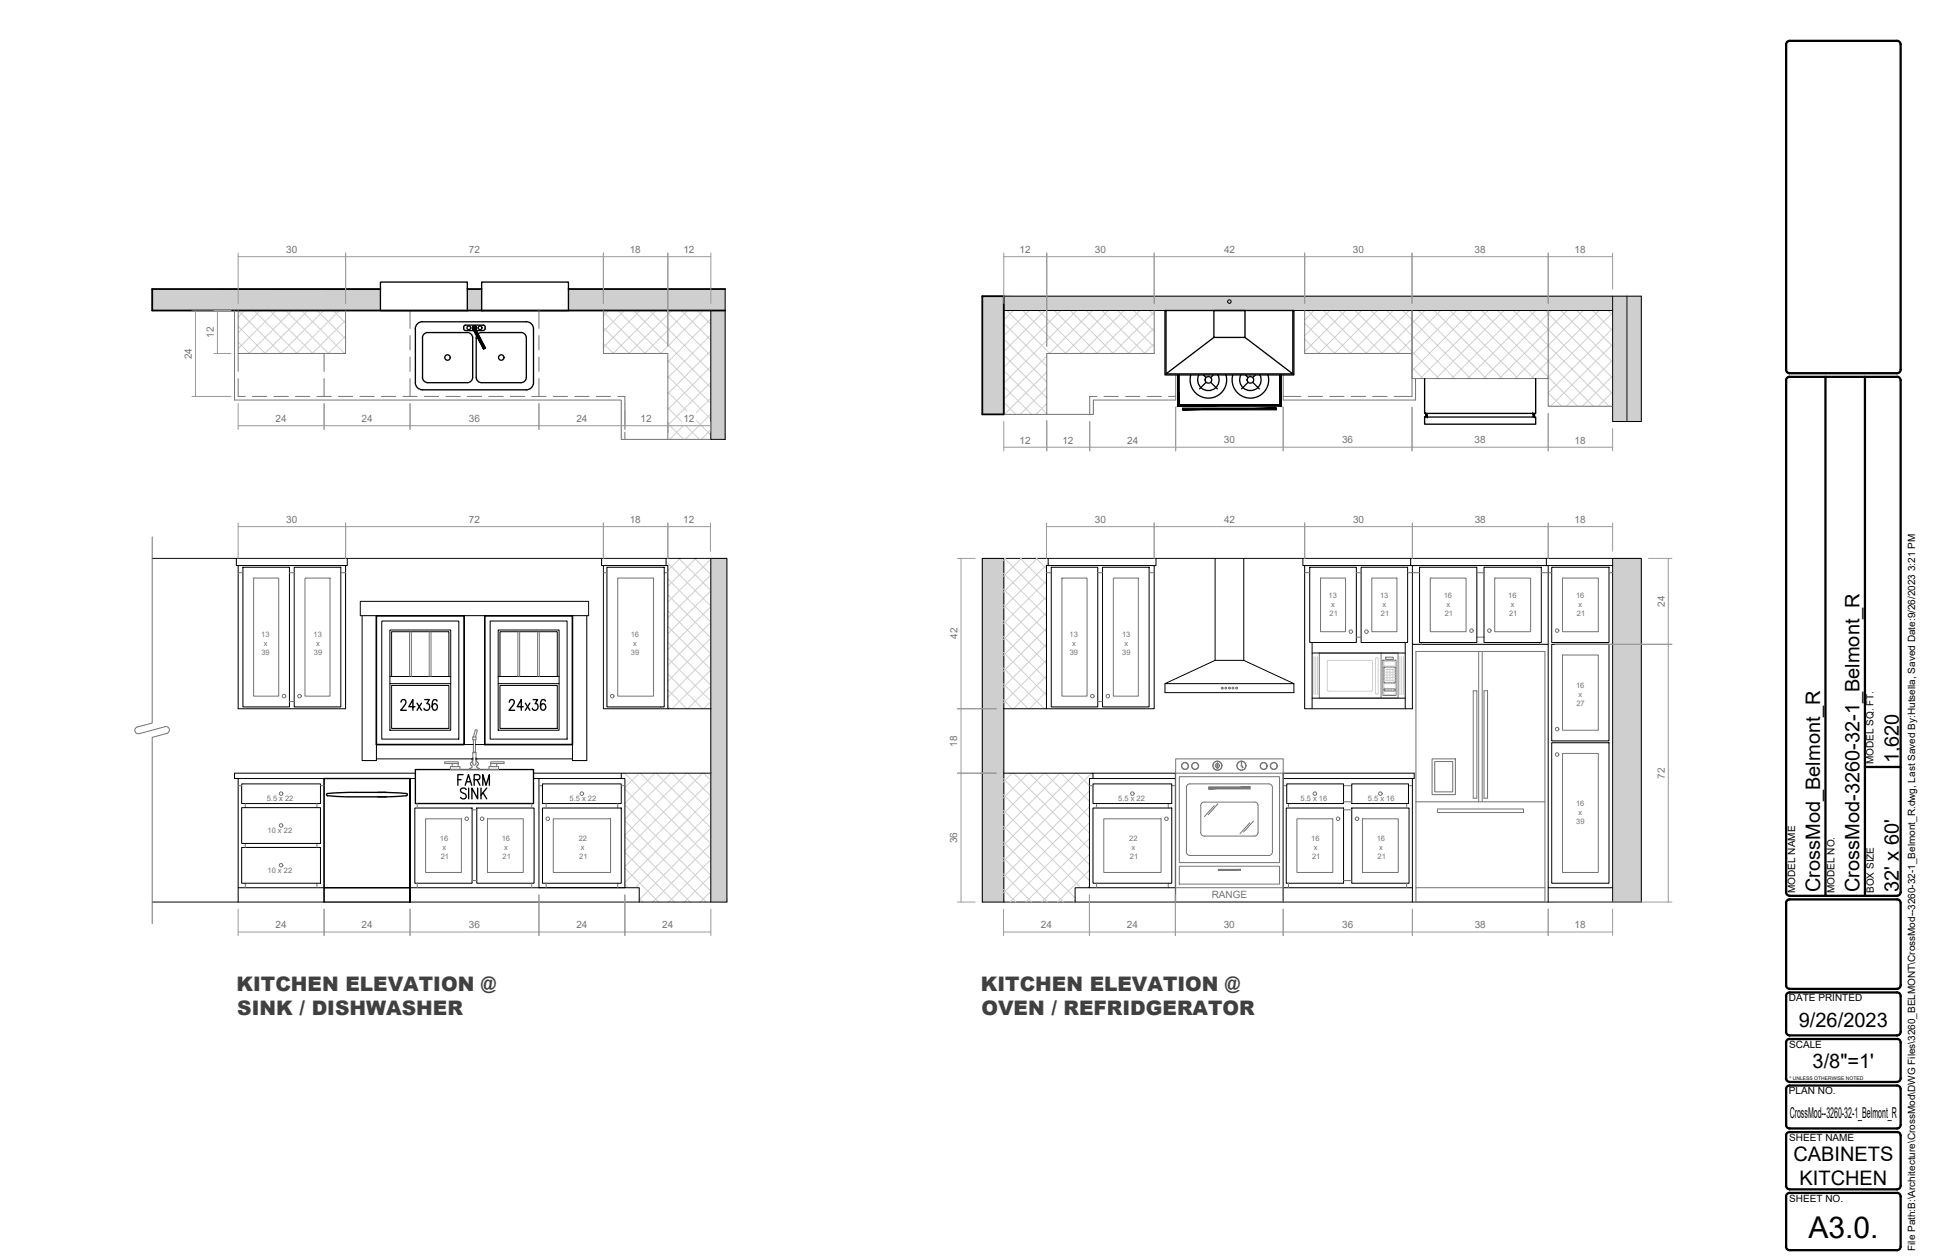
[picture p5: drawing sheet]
<svg xmlns="http://www.w3.org/2000/svg" width="432mm" height="279mm" viewBox="0 0 432 279" stroke-linecap="round" stroke-linejoin="round" font-family="sans-serif">
<!-- layer: ELEV1 -->
<g fill="#cfcfcf" stroke="#cfcfcf" stroke-width=".22">
<path d="M33.7 64.1h50.6z"/>
<path d="M33.7 64.1l50.6 4.8v-4.8zM33.7 64.1l50.6 4.8h-50.6z"/>
<path d="M126 64.1l34.7 4.8v-4.8zM126 64.1l34.7 4.8h-34.7z"/>
<path d="M103.6 64.1l3.2 4.8v-4.8zM103.6 64.1l3.2 4.8h-3.2z"/>
<path d="M157.6 68.9l3.1 28.5v-28.5zM157.6 68.9l3.1 28.5h-3.1z"/>
<path d="M157.6 123.8l3.5 76.2v-76.2zM157.6 123.8l3.5 76.2h-3.5z"/>
<path d="M217.7 65.7l4.8 26.2v-26.2zM217.7 65.7l4.8 26.2h-4.8z"/>
<path d="M222.5 65.7l135 3.2v-3.2zM222.5 65.7l135 3.2h-135z"/>
<path d="M357.5 65.7l3.1 27.8v-27.8zM357.5 65.7l3.1 27.8h-3.1z"/>
<path d="M360.6 65.7l3.2 27.8v-27.8zM360.6 65.7l3.2 27.8h-3.2z"/>
<path d="M217.7 123.8l4.8 76.2v-76.2zM217.7 123.8l4.8 76.2h-4.8z"/>
<path d="M357.5 123.8l6.3 76.2v-76.2zM357.5 123.8l6.3 76.2h-6.3z"/>
</g>
<!-- layer: FPEW -->
<path d="M84.3 64.1h-50.6v4.8h127M103.6 64.1h3.2M126 64.1h34.7M217.7 65.7h4.8v26.2h-4.8z" fill="none" stroke="#000" stroke-width=".4"/>
<!-- layer: SALESLIT -->
<g fill="none" stroke="#cfcfcf" stroke-width=".22">
<path d="M52.8 75.9l2.5 2.5M52.8 72.3l6 6.1M52.8 68.9l9.5 9.5M54.2 68.9l-1.4 1.4M56.3 68.9l9.5 9.5M57.7 68.9l-4.9 4.9M59.8 68.9l9.5 9.5M61.2 68.9l-8.4 8.4M63.3 68.9l9.5 9.5M64.7 68.9l-9.5 9.5M66.8 68.9l9.5 9.5M68.2 68.9l-9.5 9.5"/>
<path d="M70.3 68.9l6.3 6.2M71.8 68.9l-9.6 9.5M73.9 68.9l2.7 2.7M75.2 68.9l-9.5 9.5M76.6 78l-.3 .4M76.6 74.5l-3.9 3.9M76.6 71l-7.4 7.4M133.8 76.1l2.2 2.3M133.8 72.6l5.7 5.8M133.8 69.1l9.2 9.3M134.9 68.9l-1.1 1.1M137 68.9l9.5 9.5"/>
<path d="M138.4 68.9l-4.6 4.6M140.5 68.9l17.1 17M141.9 68.9l-8.1 8.1M144 68.9l13.6 13.5M145.4 68.9l-9.5 9.5M147.5 68.9l10.1 10M148 79.9l9.6 9.5M148.9 68.9l-9.5 9.5M151 68.9l6.6 6.5M152.4 68.9l-9.5 9.5M154.5 68.9l3.1 3M155.9 68.9l-9.5 9.5"/>
<path d="M157.6 77.8l-9.6 9.5M157.6 74.3l-9.6 9.5M157.6 70.7l-9.6 9.6M222.5 78.7l9.5 9.5M222.5 75.2l9.5 9.5M222.5 71.7l9.5 9.5M223.2 68.9l9.5 9.5M224.6 68.9l-2.1 2.1M226.7 68.9l9.5 9.5M228.1 68.9l-5.6 5.6M230.2 68.9l9.6 9.5M231.6 68.9l-9.1 9.1"/>
<path d="M232 79l-9.5 9.5M233.7 68.9l9.5 9.5M235.1 68.9l-12.6 12.6M237.2 68.9l9.6 9.5M238.7 68.9l-16.2 16.1M240.7 68.9l9.6 9.5M242.2 68.9l-9.6 9.5M244.3 68.9l9.5 9.5M245.7 68.9l-9.6 9.5M247.8 68.9l8 8M249.2 68.9l-9.6 9.5M251.3 68.9l4.5 4.5"/>
<path d="M252.7 68.9l-9.5 9.5M254.8 68.9l1 1M255.8 76.2l-2.1 2.2M255.8 72.7l-5.6 5.7M255.8 69.2l-9.1 9.2M289.2 75.2l3.2 3.2M289.2 71.7l6.7 6.7M289.9 68.9l9.5 9.5M291.3 68.9l-2.1 2.1M293.4 68.9l9.5 9.5M294.8 68.9l-5.6 5.5M296.9 68.9l9.5 9.5"/>
<path d="M298.3 68.9l-9.1 9.1M300.4 68.9l9.5 9.5M301.8 68.9l-9.5 9.5M303.9 68.9l15.1 15M305.3 68.9l-9.5 9.5M307.4 68.9l15.1 15M308.8 68.9l-9.5 9.5M310.9 68.9l15.1 15M312.3 68.9l-9.5 9.5M314.4 68.9l15.1 15M315.8 68.9l-9.5 9.5M317.9 68.9l15.1 15"/>
<path d="M319.3 68.9l-9.5 9.5M321.4 68.9l15.1 15M322.9 68.9l-9.9 9.8M325 68.9l15 15M326.4 68.9l-13.4 13.3M328.4 68.9l21.3 21.2M329.9 68.9l-15.1 15M332 68.9l21.2 21.2M333.4 68.9l-15.1 15M335.5 68.9l21.2 21.2M336.9 68.9l-15.1 15M339 68.9l18.5 18.4"/>
<path d="M340.4 68.9l-15.1 15M342.5 68.9l15 14.9M343.9 68.9l-15.1 15M346 68.9l11.5 11.4M347.4 68.9l-15.1 15M349.5 68.9l8 7.9M350.9 68.9l-15.1 15M353 68.9l4.5 4.4M354.4 68.9l-15.1 15M356.5 68.9l1 .9M357.5 79.9l-10.3 10.2M357.5 76.3l-13.8 13.8"/>
<path d="M357.5 72.8l-14.3 14.3M357.5 69.3l-14.6 14.6M148 93.9l3.5 3.5M148 90.4l3.1 3.1M148 86.9l4.3 4.3M148 83.4l9.6 9.5M151.4 94.5l-3 2.9M152.1 94.5l2.9 2.9M154.4 93.3l3.2 3.2M157.6 95.3l-2.2 2.1M157.6 91.8l-5.7 5.6M157.6 88.3l-3.2 3.2"/>
<path d="M157.6 84.8l-9.6 9.5M157.6 81.3l-9.6 9.5M222.5 89.2l2.7 2.7M222.5 85.7l6.2 6.2M222.5 82.2l9.5 9.5M232 89.5l-2.3 2.4M232 86l-5.9 5.9M232 82.5l-9.3 9.4M313 81.5l2.5 2.4M343.2 87.1l3 3M357.5 86.9l-3.3 3.2M357.5 83.4l-6.8 6.7"/>
<path d="M147.6 124.5l10 9.9M148 138.9l9.6 9.5M148 135.4l9.6 9.5M148 131.9l9.6 9.5M148 128.4l9.6 9.5M150.5 123.8l7.1 7.1M150.7 123.8l-2.7 2.7M154 123.8l3.6 3.6M154.2 123.8l-6.2 6.2M157.5 123.8l.1 .1M157.6 138l-9.6 9.6M157.6 134.5l-9.6 9.5"/>
<path d="M157.6 131l-9.6 9.5M157.6 127.5l-9.6 9.5M157.6 124l-9.6 9.5M222.4 137.6l9.6 9.6M222.4 134.1l9.6 9.5M222.4 130.6l9.6 9.5M222.4 127.1l9.6 9.5M222.7 123.8l9.3 9.3M222.9 123.8l-.5 .5M226.2 123.8l5.8 5.8M226.4 123.8l-4 4M229.7 123.8l2.3 2.3"/>
<path d="M229.9 123.8l-7.5 7.5M232 139.3l-9.6 9.5M232 135.8l-9.6 9.5M232 132.3l-9.6 9.5M232 128.8l-9.6 9.5M232.3 124.9l-9.9 9.9M148 156.5l.7 .7M148 153l4.2 4.2M148 149.4l7.7 7.8M148 145.9l9.6 9.6M148 142.4l9.6 9.6M157.6 155.6l-1.6 1.6"/>
<path d="M157.6 152.1l-5.1 5.1M157.6 148.5l-8.7 8.7M157.6 145l-9.6 9.6M157.6 141.5l-9.6 9.5M222.4 155.2l2 2M222.4 151.7l5.5 5.5M222.4 148.1l9 9.1M222.4 144.7l9.6 9.5M222.4 141.1l9.6 9.6M232 156.9l-.3 .3M232 153.4l-3.8 3.8M232 149.8l-7.4 7.4"/>
<path d="M232 146.3l-9.6 9.6M232 142.8l-9.6 9.6M291.3 145.6v8.4M291.7 145.6v8.4M292 145.6v8.4M294.5 146.4l-.3 .3v6.3l.3 .3M294.5 146.4l9.6 .1 .1 .2v6.3l-.3 .3h-9.4M304.9 146.1v7.6M305 145.9l-.1 .1M305 145.9h.3M305.3 145.9l.2 .1M305.5 146.1v7.6l-.5 .2-.1-.2"/>
<path d="M306.8 146.7h2.5v1h-2.5zM306.8 151.6h2.5v1.1h-2.5zM306.8 153.3h2.5v.7h-2.5zM306.8 148.5h2.5M306.8 149.1h2.5M306.8 149.6h2.5M306.8 150.3h2.5M306.8 150.9h2.5M307.4 147.9v3.5M307.4 152.8v.4M308.1 147.9v3.5M308.1 152.8v.4"/>
<path d="M308.8 147.9v3.5M308.8 152.8v.4M310.3 145.6v8.4M310.7 145.6v8.4M311.1 145.6v8.4M138.2 171.5l-.5 .4M138.5 171.5l19.1 19M138.5 178.5l19.1 19.1M138.5 175l19.1 19.1M141.7 171.5l-3.2 3.1M142 171.5l15.6 15.5M145.2 171.5l-6.7 6.6"/>
<path d="M145.5 171.5l12.1 12M148.7 171.5l-10.2 10.1M149 171.5l8.6 8.5M152.2 171.5l-13.7 13.6M152.5 171.5l5.1 5M155.7 171.5l-17.2 17.1M156 171.5l1.6 1.5M157.6 176.6l-19.1 19.1M157.6 173.1l-19.1 19.1M222.4 179.7l17.1 17.2M222.4 176.2l19.1 19.1M222.4 172.7l19.1 19"/>
<path d="M224.4 171.5l-2 1.9M224.7 171.5l16.8 16.8M227.9 171.5l-5.5 5.4M228.2 171.5l13.3 13.2M231.4 171.5l-9 8.9M231.7 171.5l9.8 9.7M234.9 171.5l-12.5 12.4M235.2 171.5l6.3 6.2M238.4 171.5l-16 15.9M238.7 171.5l2.8 2.7M241.5 178.9l-19.1 19.1M241.5 175.4l-19.1 19"/>
<path d="M241.9 171.5l-19.5 19.4M242.2 171.5h.1M138.5 196l.8 .9M138.5 192.5l7.5 7.5M138.5 189l11 11M138.5 185.5l14.5 14.5M138.5 182l18 18M141.7 199.2l.8 .8M157.6 197.7l-2.4 2.3M157.6 194.1l-5.9 5.9M157.6 190.6l-9.4 9.4M157.6 187.1l-12.9 12.9"/>
<path d="M157.6 183.6l-15.9 15.9M157.6 180.1l-16.8 16.8M222.4 197.3l2.8 2.7M222.4 193.8l6.3 6.2M222.4 190.2l9.8 9.8M222.4 186.7l13.3 13.3M222.4 183.2l15.9 15.9M238.3 199.6l-.4 .4M241.5 196.4l-.4 .5M241.5 192.9l-7.1 7.1M241.5 189.4l-10.6 10.6M241.5 185.9l-14.1 14.1"/>
<path d="M241.5 182.4l-17.6 17.6"/>
</g>
<!-- layer: IP -->
<path d="M160.7 64.1v33.3h-3.1v-28.5M222.5 65.7h141.3v27.8h-6.3v-27.8M222.5 68.9h135M360.6 65.7v27.8" fill="none" stroke="#000" stroke-width=".22"/>
<!-- layer: DR -->
<path d="M84.3 62.5h19.3v6.4h-19.3zM106.8 62.5h19.2v6.4h-19.2z" fill="none" stroke="#000" stroke-width=".3"/>
<!-- layer: CAB -->
<g fill="none" stroke="#737373" stroke-width=".22">
<path d="M52 68.9v19.8h85.7v8.7h19.9M52.8 68.9v13.5M71.8 78.4v4M76.6 68.9v9.5h-23.8M90.9 68.9v3.9M90.9 74.4v3.2M90.9 79.2v3.2M119.5 68.9v3.9M119.5 74.4v3.2M119.5 79.2v3.2M133.8 68.9v9.5h14.2v19M255.8 68.9v9.5h-23.8v13.5"/>
<path d="M289.2 68.9v9.5h23.7M343.2 68.9v21.2h14.3M52.8 83.9v4h1.6M56 87.9h3.1M60.7 87.9h3.2M65.5 87.9h3.2M70.3 87.9h3.1M71.8 83.9v4M75 87.9h3.2M79.8 87.9h3.2M84.5 87.9h3.2M89.3 87.9h3.2"/>
<path d="M90.9 83.9v4M94.1 87.9h3.1M98.8 87.9h3.2M103.6 87.9h3.2M108.4 87.9h3.1M113.1 87.9h3.2M117.9 87.9h3.2M119.5 83.9v4M122.6 87.9h3.2M127.4 87.9h3.2M132.2 87.9h3.1M136.9 87.9h1.6v1.6"/>
<path d="M138.5 91.1v3.2M138.5 95.8v1.6M243.1 87.9h-1.5v4M244.7 87.9h3.2M249.5 87.9h3.2M254.3 87.9h3.1M259 87.9h1.6M260.6 83.1v5.6h-18.2v3.2h-19.9M284.4 87.9h4M284.4 83.1v5.6h29.4v-4.8M290 87.9h3.2M294.7 87.9h3.2"/>
<path d="M299.5 87.9h3.2M304.3 87.9h3.1M343.2 83.9h-30.2v-15v19h-4"/>
</g>
<!-- layer: APP -->
<g fill="none" stroke="#000" stroke-width=".3">
<path d="M92.1 72.9v12M93.7 71.3a1.6 1.6 0 0 0-1.6 1.6M93.7 71.4h23M94.8 73.7a1.17 1.17 0 0 0-1.1 1.2l-.1 8.8a1.2 1.2 0 0 0 1.2 1.2M94.8 73.7h8.8M103.2 73.3h3.9M103.6 73.7a1.2 1.2 0 0 1 1.2 1.2v8.8a1.2 1.2 0 0 1-1.2 1.2h-8.8M104.9 73.1l2.3 4.3 .4-.2-2.1-4.1M106.8 73.7a1.2 1.2 0 0 0-1.2 1.2v8.8a1.2 1.2 0 0 0 1.2 1.2M106.8 73.7h8.7M107.5 72.5l-.4-.4h-3.9l-.4 .4v.6l.4 .2M107.5 72.9l-.4 .4"/>
<path d="M107.5 72.5v.4M115.5 73.7a1.2 1.2 0 0 1 1.2 1.2v8.8a1.2 1.2 0 0 1-1.2 1.2h-8.7M116.7 71.3a1.6 1.6 0 0 1 1.6 1.6v11.9a1.6 1.6 0 0 1-1.6 1.6h-23a1.6 1.6 0 0 1-1.6-1.6M258.2 68.9h28.6v14.2h-28.6zM258.5 68.9v14M269.1 68.9h6.9v5.9h-6.9zM269.1 74.8l-10.6 8.1M276 74.8l10.6 8.1h-28.1M286.6 68.9v14M264 83.1a4.1 4.1 0 0 0 3.9 5.2 4.1 4.1 0 0 0 3.9-5.2M265.7 83.1a2.38 2.38 0 0 0 2.2 3.5 2.38 2.38 0 0 0 2.1-3.5M266.8 83.1l.5 .6"/>
<path d="M267.3 84.8l-1.4 1.4M268.4 84.8l1.4 1.4M269 83.1l-.6 .6M273.3 83.1a4.1 4.1 0 0 0 3.9 5.2 4.1 4.1 0 0 0 3.9-5.2M275.1 83.1a2.38 2.38 0 0 0 2.1 3.5 2.38 2.38 0 0 0 2.1-3.5M276.1 83.1l.6 .6M276.7 84.8l-1.5 1.4M277.7 84.8l1.4 1.4M278.3 83.1l-.6 .6M315.8 83.9v7.8h24.6v-7.8M315.8 92.5h24.6v1.6h-24.6zM88.9 155.7l.4-.6h.3l.3 .3a.87 .87 0 0 1-.2 1l-.9 1.1h1.3"/>
<path d="M92 156.7h-1.4l.9-1.6v2.4M92.4 155.9l1 1.6M93.4 155.9l-1 1.6M94.1 155.1h1.1l-.6 .9a.7 .7 0 0 1 .6 1.1 .7 .7 0 0 1-1.2 0M96.9 155.5a.52 .52 0 0 0-.8-.3 2.37 2.37 0 0 0 0 2.2 .54 .54 0 0 0 .8-.2 .68 .68 0 0 0 0-.9 .68 .68 0 0 0-.8-.2l-.3 .6M112.9 155.7l.4-.6h.3l.3 .3a.82 .82 0 0 1-.2 1l-.9 1.1h1.3M116 156.7h-1.4l.9-1.6v2.4M116.4 155.9l1.1 1.6M117.5 155.9l-1.1 1.6M118.2 155.1h1l-.6 .9a.7 .7 0 0 1 .6 1.1 .7 .7 0 0 1-1.2 0M120.9 155.5l-.1-.3-.4-.1a1.25 1.25 0 0 0-.6 1.6l.1 .5a.53 .53 0 0 0 .5 .3 .53 .53 0 0 0 .5-.3 .67 .67 0 0 0 0-.8 .67 .67 0 0 0-.8-.3l-.3 .6"/>
<circle cx="99.2" cy="79.3" r=".6"/>
<circle cx="103.9" cy="72.7" r=".41"/>
<circle cx="106.4" cy="72.7" r=".41"/>
<circle cx="111.1" cy="79.3" r=".6"/>
<circle cx="267.9" cy="84.2" r=".73"/>
<circle cx="277.2" cy="84.2" r=".73"/>
</g>
<g fill="#000" stroke="#000" stroke-width=".22">
<path d="M104.7 72.7h.5l-.5 .2z"/>
<path d="M104.7 72.5l.5 .2h-.5zM104.8 72.4l-.1 .1 .5 .2zM104.8 72.4l.2-.1 .2 .4z"/>
<path d="M105 72.3l.2-.1v.5zM105.2 72.2v.5l.2-.4zM105.4 72.3l.1 .1-.3 .3z"/>
<path d="M105.2 72.7v.5h-.2zM104.8 73.1l.2 .1 .2-.5zM104.7 72.9l.5-.2-.4 .4z"/>
<path d="M105.5 72.4l.1 .1-.4 .2zM105.2 72.7h.5l-.1-.2zM105.2 72.7h.5l-.1 .2z"/>
<path d="M105.2 72.7l.4 .2-.1 .2zM105.2 72.7l.2 .5 .1-.1zM105.2 72.7l.2 .5h-.2z"/>
<path d="M105.5 73.1l1.7 4.3 .4-.2zM104.9 73.1h.6l1.7 4.3z"/>
<path d="M261 83.1l.4 6.6v-6.6zM261 83.1l.4 6.6-.4 .4zM261 90.1l22.6-.4h-22.2zM261 90.1l22.6-.4 .4 .4zM283.6 83.1v6.6l.4 .4zM283.6 83.1h.4v7z"/>
<path d="M262.1 90.9h20.8v-.4zM262.1 90.5h20.8l-20.8 .4z"/>
<path d="M316 91.7v.8h.4zM316 91.7h.4v.8z"/>
<path d="M339.8 91.7v.8h.4zM339.8 91.7h.4v.8z"/>
</g>
<!-- layer: SHOPDIM -->
<g fill="none" stroke="#999" stroke-width=".22">
<path d="M52.8 56.1v11.2M52.8 56.9h104.8M76.6 56.1v11.2M133.8 56.1v11.2M148 56.1v20.7M157.6 56.1v11.2M222.5 56.9h135M222.5 56.1v11.2M232 56.1v20.7M255.8 56.1v11.2M289.2 56.1v11.2M313 56.1v11.2"/>
<path d="M343.2 56.1v11.2M357.5 56.1v8M52.8 116v7.8M52.8 116.8h104.7M76.6 116v7.8M133.8 116v7.8M148 116v7.8M157.5 116v6.2M232 116.8h125.5M232 116v7.8M255.8 116v7.8M289.2 116v7.8"/>
<path d="M313.1 116v7.8M343.2 116v7.8M357.5 116v6.2"/>
</g>
<!-- layer: cabinet -->
<path d="M42.5 69h8.7M43.3 69v18.9M47.4 78.4h3.8M47.4 68.9h3.8M48.2 68.9v9.5M42.5 87.9h8.7" fill="none" stroke="#999" stroke-width=".22"/>
<!-- layer: ELEV2 -->
<g fill="none" stroke="#999" stroke-width=".22">
<path d="M52.8 89.5v5.7M52.8 94.4h104.8M71.8 89.5v5.7M90.9 89.5v5.7M119.5 89.5v5.7M138.5 89.5v5.7M148 93.6v2.2M157.6 93.6v2.2M222.5 93.5v6.5M222.5 99.2h135M232 93.3v6.7M241.6 93.5v6.5"/>
<path d="M260.6 90.3v9.7M284.4 90.3v9.7M313 90.3v9.7M343.2 91.7v8.3M357.5 95.1v4.9M212.2 123.8h4M213 123.8v76.2M365.4 123.8h5.2M369.8 123.8v76.2M212.2 157.2h8.7M344.8 142.9h25.8M212.2 171.5h8.7"/>
<path d="M119.5 198.4v9.1M138.5 198.4v9.1M241.5 198.4v9.1M260.5 198.4v9.1M52.8 201.6v5.9M52.8 206.7h104.8M71.8 201.6v5.9M90.9 201.6v5.9M157.6 201.6v5.9M212.2 200h4M222.4 206.7h135.1M222.4 201.6v5.9"/>
<path d="M284.4 201.6v5.9M313.1 201.6v5.9M343.2 201.6v5.9M344.8 200h25.8M357.5 201.6v5.9"/>
</g>
<g fill="none" stroke="#000" stroke-width=".22">
<path d="M33.7 123.8h127.4v76.2h-70.2v-27.4M52.4 123.8v1.6h24.6v-1.6M52.8 125.4v31.8h23.8v-31.8M53.8 125.8h10.4v31h-10.4zM65.2 125.8h10.3v31h-10.3zM79.9 133.4h50.6v3.1h-50.6zM80.3 136.5v32.2h3.1v-32.2M126.9 136.5v32.2h3.2v-32.2M133.4 123.8v1.6h14.2M133.8 125.4v31.8h14.2M134.5 125.8h12.7v31h-12.7zM147.6 123.8v1.6h.4v31.8h9.6"/>
<path d="M157.6 123.8v76.2M217.7 123.8h146.1v76.2h-146.1zM222.5 123.8v76.2M232.3 123.8v1.6h-.3v31.8h-9.6M233 125.8h10.3v31h-10.3zM244.4 125.8h10.3v31h-10.3zM255.8 125.4v31.8h-23.8M256.2 123.8v1.6h-23.9M269.3 123.8v22.6M275.7 123.8v22.6l11.1 5.2M288.8 123.8v1.6h68.7M289.2 125.4v31.8h23.9v-31.8"/>
<path d="M290.3 125.8h10.4v16.7h-10.4zM301.7 125.8h10.3v16.7h-10.3zM312.7 123.8v1.6M314.7 125.8h12.7v16.7h-12.7zM329 125.8h12.7v16.7h-12.7zM342.8 123.8v1.6M343.2 125.4v74.6M344 125.8h12.7v16.7h-12.7zM357.5 123.8v76.2M269.3 146.4l-11.1 5.2h28.6v2h-28.6v-2M269.3 146.4h6.4M290.9 142.5v14.7"/>
<path d="M290.9 154.8h20.6M290.9 144.8h20.6M311.5 142.5v14.7M313.1 142.9h30.1M344 142.9h12.7v21.4h-12.7zM52.8 172.6v27.4M53.6 173.8h17.4v4.4h-17.4zM53.6 179.1h17.4v7.9h-17.4zM71.8 172.6v27.4h-38.1M83.4 168.3h21.5M84 165.1h20.9M91.9 179.2h12.7v16.7h-12.7z"/>
<path d="M92.1 171.5h-40.1v1.1h40.1M105.4 165.1h20.9M105.4 168.3h21.5M105.7 179.2h12.7v16.7h-12.7zM118.3 171.5h19.4M118.3 172.6h19.4M119.5 172.6v24.3M120.2 173.8h17.5v4.4h-17.5zM120.2 179.2h17.5v16.7h-17.5zM157.6 171.5h-19.9v1.1h.8v24.3h3.2v3.1M222.4 171.5h19.9v1.1h-.8v24.3h-3.2v3.1M242.3 179.2h17.4v16.7h-17.4z"/>
<path d="M242.3 173.8h17.4v4.4h-17.4zM242.3 171.5h18.3M242.3 172.6h18.3M260.5 171.5v28.5M284.4 172.6h29.1v-1.1h-29.1v28.5M285.1 179.2h12.7v16.7h-12.7zM285.2 173.8h12.6v4.4h-12.6zM299.6 179.2h12.7v16.7h-12.7zM299.6 173.8h12.6v4.4h-12.6zM313.1 172.6v27.4M344 164.7h12.7v31.2h-12.7zM52.8 196.9h85.7"/>
<path d="M53.6 187.9h17.4v8h-17.4zM241.5 196.9h19.1M284.4 196.9h28.7M343.2 196.9h14.3"/>
</g>
<!-- layer: ELEV1 -->
<g fill="none" stroke="#737373" stroke-width=".22">
<path d="M33.7 119.1v41.2l-3.2 .9a.77 .77 0 0 0-.6 .9 .77 .77 0 0 0 1 .6l5.7-1.6a.76 .76 0 0 1 .9 .6 .76 .76 0 0 1-.5 .9M52.8 127h1M56.2 128.2h5.6v26.2h-5.6zM64.2 127h1M67.6 128.2h5.6v26.2h-5.6zM75.5 127h1.1M133.8 127h.7M136.9 128.2h8v26.2h-8zM147.2 127h.8M232 127h1M235.4 128.2h5.6v26.2h-5.6zM243.3 127h1.1"/>
<path d="M246.8 128.2h5.5v26.2h-5.5zM254.7 127h1.1M289.3 127h1M292.7 128.2h5.6v11.9h-5.6zM300.7 127h1M304.1 128.2h5.5v11.9h-5.5zM312 127h2.7M317 128.2h8v11.9h-8zM327.4 127h1.6M331.3 128.2h8v11.9h-8zM341.7 127h2.3M346.4 128.2h7.9v11.9h-7.9z"/>
<path d="M356.7 127h.8M54.4 156.8v.4M64.2 155.6h1M75 156.8v.4M90.8 140.1v9.9M91.2 140.1v9.9M95.1 140.1v9.9M95.5 140.1v9.9M114.8 140.1v9.9M115.2 140.1v9.9M119.2 140.1v9.9M119.5 140.1v9.9"/>
<path d="M135.3 156.8v.4M146.5 156.8v.4M233.6 156.8v.4M243.3 155.6h1.1M254.2 156.8v.4M292.4 144.8h17.5v10h-17.5zM300.7 141.3h1M306.1 144.8v10M306.5 146.4h3v7.8h-3zM306.8 147.9h2.5v3.5h-2.5zM306.8 152.8h2.5v.4h-2.5zM307.1 145.7h1.7v.5h-1.7z"/>
<path d="M313.9 144.5h28.6v55.5h-28.6zM315.1 142.5v.4M326.6 153.2h.8v23.8h-.8zM327.4 141.3h1.6M327.8 144.5v33.3M328.5 144.5v33.3M329 153.2h.7v23.8h-.7zM341.2 142.5v.4M346.4 145.2h7.9v16.7h-7.9zM37 162.6l-3.3 .9v41.3M99.8 170.6h10.7M104.7 168.5v.3l-.4 .4v.3l.3 .4v.2"/>
<path d="M104.8 168.4h-.2l.2 .1M104.8 167.9l-.1 .5M104.8 166.9h.7M104.8 163.4h.7v.6h-.7zM104.9 164l-.1 5.3M104.9 166.8h.5M105.3 162.1l.2-.3 .3 .3M105.3 162.1l-.4 1.3M105.4 166.8l.1 .1v2.4M105.4 164v2.8M105.5 168.4h.2l-.2 .1M105.5 167.9l.1 .5"/>
<path d="M105.6 168.5v.2l.5 .6-.4 .8 .5 .3 .1 .2M105.8 162.1l-.4 1.3M108.8 168.9h3v.4h-3zM260.6 171.5h23.8v28.5h-23.8zM260.6 171.5v-3.2h23.8v3.2M261.4 172.2h22.2v19.1h-22.2zM263 174.6a.79 .79 0 0 1 .8-.8h17.5a.79 .79 0 0 1 .7 .8v14.3a.79 .79 0 0 1-.7 .8h-17.5a.79 .79 0 0 1-.8-.8M263 174.6v14.3M266.9 177.8a.76 .76 0 0 0-.7 .8l-.1 6a.79 .79 0 0 0 .9 .8h11.1a.79 .79 0 0 0 .8-.8v-6a.79 .79 0 0 0-.8-.8M267 177.9h11.1M269.2 178.6l-2.2 2.5M269.7 169.3a.48 .48 0 0 0-.3 .5 .48 .48 0 0 0 .3 .5"/>
<path d="M269.7 169.2h.3v1.2h-.3zM269.9 169.3a.48 .48 0 0 1 .4 .5 .48 .48 0 0 1-.4 .5M270 178.2l-2.2 2.5M275.1 169.2l.1-.1 .1 .1M275.2 169.1v.7l.3 .4v-.1M275.3 170.2h.2M313.9 177.8h28.6M317.4 168.3h5.2v7.9h-5.2zM318 168.9h4v6.7h-4zM318.6 179.4h19.1v.8h-19.1zM346.4 167.1h7.9v26.4h-7.9zM94.3 181.6h8v11.9h-8z"/>
<path d="M108.1 181.6h7.9v11.9h-7.9zM122.6 181.6h12.7v11.9h-12.7zM244.7 181.6h12.7v11.9h-12.7zM260.6 196.9h23.8M261.4 192.1h22.2v3.9h-22.2zM277 182.5l-2.2 2.4M277.8 182.1l-2.1 2.4M287.5 181.6h7.9v11.9h-7.9zM302 181.6h7.9v11.9h-7.9zM313.9 196.9h28.6"/>
<circle cx="270.9" cy="152.6" r=".2"/>
<circle cx="271.7" cy="152.6" r=".2"/>
<circle cx="272.5" cy="152.6" r=".2"/>
<circle cx="273.3" cy="152.6" r=".2"/>
<circle cx="274.1" cy="152.6" r=".2"/>
<circle cx="262.7" cy="169.9" r=".79"/>
<circle cx="262.7" cy="169.9" r=".71"/>
<circle cx="264.9" cy="169.9" r=".79"/>
<circle cx="264.9" cy="169.9" r=".71"/>
<circle cx="269.8" cy="169.8" r="1.03"/>
<circle cx="269.8" cy="169.8" r=".96"/>
<circle cx="269.8" cy="169.8" r=".1"/>
<circle cx="275.2" cy="169.8" r="1.03"/>
<circle cx="275.2" cy="169.8" r=".96"/>
<circle cx="275.2" cy="169.8" r=".1"/>
<circle cx="280.1" cy="169.9" r=".79"/>
<circle cx="280.1" cy="169.9" r=".71"/>
<circle cx="282.4" cy="169.9" r=".79"/>
<circle cx="282.4" cy="169.9" r=".71"/>
</g>
<!-- layer: elevation -->
<g fill="none" stroke="#737373" stroke-width=".22">
<path d="M52.8 174.2h.8M54.4 178.2v.9M70.3 178.2v.9M71 174.2h.8M92.5 178.2v1M104.6 179.6h1.1M117.9 178.2v1M119.5 174.2h.7M121.1 178.2v1M136.9 178.2v1M137.7 174.2h.8M241.5 174.2h.8"/>
<path d="M243.1 178.2v1M259 178.2v1M259.7 174.2h.8M284.4 174.2h.8M285.6 178.2v1M297.8 179.6h1.8M297.8 174.2h1.8M297.8 177.8h1.8M311.8 178.2v1M312.2 174.2h.9M54.4 187v.9M54.4 195.9v1"/>
<path d="M70.3 187v.9M70.3 195.9v1M92.5 195.9v1M104.6 195.3h1.1M117.9 195.9v1M121.1 195.9v1M136.9 195.9v1M243.1 195.9v1M259 195.9v1M285.6 195.9v1M297.8 195.3h1.8M311.8 195.9v1"/>
<circle cx="326.2" cy="139.8" r=".39"/>
<circle cx="330.1" cy="139.8" r=".39"/>
<circle cx="345.2" cy="139.8" r=".39"/>
<circle cx="63" cy="154.4" r=".39"/>
<circle cx="66.4" cy="154.4" r=".39"/>
<circle cx="135.7" cy="154.4" r=".39"/>
<circle cx="242.1" cy="154.4" r=".39"/>
<circle cx="245.6" cy="154.4" r=".39"/>
<circle cx="299.4" cy="140.1" r=".39"/>
<circle cx="302.9" cy="140.1" r=".39"/>
<circle cx="62.3" cy="176" r=".39"/>
<circle cx="129" cy="176" r=".39"/>
<circle cx="251" cy="176" r=".39"/>
<circle cx="291.5" cy="176" r=".39"/>
<circle cx="306" cy="176" r=".39"/>
<circle cx="345.2" cy="161.7" r=".39"/>
<circle cx="345.2" cy="167.3" r=".39"/>
<circle cx="62.3" cy="191.9" r=".39"/>
<circle cx="62.3" cy="183" r=".39"/>
<circle cx="103.5" cy="181.6" r=".39"/>
<circle cx="106.9" cy="181.6" r=".39"/>
<circle cx="121.4" cy="181.6" r=".39"/>
<circle cx="258.5" cy="181.6" r=".39"/>
<circle cx="296.6" cy="181.6" r=".39"/>
<circle cx="300.8" cy="181.6" r=".39"/>
</g>
<!-- layer: ELEV3 -->
<path d="M92.1 170.6h26.2v7.6h-26.2z" fill="none" stroke="#000" stroke-width=".3"/>
<!-- layer: 0 -->
<path d="M83.4 136.5h19.5v28.6h-19.5zM107.4 136.5h19.5v28.6h-19.5z" fill="none" stroke="#000" stroke-width=".3"/>
<!-- layer: SALESLIT -->
<path d="M84.6 137.7h17.1v26.2h-17.1zM86.4 139.7h13.5v22.2h-13.5zM108.6 137.7h17.1v26.2h-17.1zM110.4 139.7h13.5v22.2h-13.5zM86.4 151.6h13.5M86.4 150h13.5M86.8 150v-9.9h12.7v9.9M86.8 152h12.7v9.5h-12.7zM110.4 151.6h13.5M110.4 150h13.5M110.8 150v-9.9h12.7v9.9M110.8 152h12.7v9.5h-12.7z" fill="none" stroke="#000" stroke-width=".22"/>
<path d="M83.4 136.5h19.5v28.6h-19.5zM107.4 136.5h19.5v28.6h-19.5z" fill="none" stroke="#000" stroke-width=".3"/>
<!-- layer: cabinet -->
<path d="M72.6 176.4a108.3 108.3 0 0 0 13 .3M83.7 175.7l6.4 .3M85.6 175.7l-10.6 .1-2.4 .2-.2 .2 .2 .2M90.1 176l.2 .2-.2 .2M90.1 176.4l-6.4 .3M90.9 172.6h-19.1v27.4h19.1M71.8 196.9h19.1M90.9 200v-27.4v27.4" fill="none" stroke="#000" stroke-width=".3"/>
<!-- layer: ELEV1 -->
<g fill="#737373" stroke="#737373" stroke-width=".22">
<path d="M270.1 192.8v.2l4.9-.2zM270.1 193l4.9-.2v.2z"/>
<path d="M267.9 174.5v.4l9.2-.4zM267.9 174.9l9.2-.4v.4z"/>
</g>
<!-- layer: FLD -->
<circle cx="272.5" cy="66.9" r=".39" fill="none" stroke="#000" stroke-width=".22"/>
<!-- layer: BOR -->
<g fill="none" stroke="#000" stroke-width=".51">
<path d="M395.9 9.9a.79 .79 0 0 1 .8-.8h23.8a.79 .79 0 0 1 .8 .8v72.1a.79 .79 0 0 1-.8 .8h-23.8a.79 .79 0 0 1-.8-.8M395.9 9.9v72.1M395.9 84.3a.76 .76 0 0 1 .8-.7l23.8-.1a.79 .79 0 0 1 .8 .8v113.5a.79 .79 0 0 1-.8 .8M395.9 84.3v113.5M404.6 83.6v115M413.4 83.6v115M413.4 170.1h7.9M395.9 197.8a.79 .79 0 0 0 .8 .8M396.7 198.6h23.8M395.9 218.5a.83 .83 0 0 0 .8 .8h23.8a.79 .79 0 0 0 .8-.8M395.9 200.2a.79 .79 0 0 1 .8-.8h23.8a.79 .79 0 0 1 .8 .8v18.3M395.9 200.2v18.3"/>
<path d="M395.9 220.9a.79 .79 0 0 1 .8-.8h23.8a.79 .79 0 0 1 .8 .8v7.9a.79 .79 0 0 1-.8 .8h-23.8a.79 .79 0 0 1-.8-.8M395.9 239.1a.79 .79 0 0 0 .8 .8M395.9 220.9v7.9M395.9 231.2v7.9M396.7 230.4a.79 .79 0 0 0-.8 .8M396.7 230.4h23.8M396.7 239.9h23.8M420.5 230.4a.79 .79 0 0 1 .8 .8v7.9a.79 .79 0 0 1-.8 .8M395.9 251.8a.76 .76 0 0 1 .8-.8h23.8a.79 .79 0 0 1 .8 .8v11.1a.79 .79 0 0 1-.8 .8h-23.8a.83 .83 0 0 1-.8-.8M395.9 241.5a.79 .79 0 0 1 .8-.8h23.8a.79 .79 0 0 1 .8 .8v7.9a.79 .79 0 0 1-.8 .8h-23.8a.79 .79 0 0 1-.8-.8M395.9 241.5v7.9M395.9 251.8v11.1"/>
<path d="M395.9 265.3a.79 .79 0 0 1 .8-.8h23.8a.79 .79 0 0 1 .8 .8v11.1a.79 .79 0 0 1-.8 .8h-23.8a.79 .79 0 0 1-.8-.8M395.9 265.3v11.1"/>
</g>
<text font-size="6.7" x="400.9" y="274.4">A3.0.</text>
<text font-size="5.7" x="100.5" y="175.3">FARM</text>
<g font-size="4.4">
<text x="420.9" y="169.3" transform="rotate(-90 420.9 169.3)">1,620</text>
<text x="403.5" y="197.8" transform="rotate(-90 403.5 197.8)">CrossMod_Belmont_R</text>
<text x="412.2" y="197.8" transform="rotate(-90 412.2 197.8)">CrossMod-3260-32-1_Belmont_R</text>
<text x="420.9" y="197.8" transform="rotate(-90 420.9 197.8)">32' x 60'</text>
<text x="398.7" y="227.6">9/26/2023</text>
<text x="401.8" y="236.7">3/8&quot;=1'</text>
<text x="397.5" y="257.5">CABINETS</text>
<text x="398.9" y="262.8">KITCHEN</text>
</g>
<g font-size="4.4" fill="#404040">
<text x="52.4" y="219.7">KITCHEN ELEVATION @</text>
<text x="217.4" y="219.7">KITCHEN ELEVATION @</text>
<text x="52.6" y="225.1">SINK / DISHWASHER</text>
<text x="217.5" y="225.1">OVEN / REFRIDGERATOR</text>
</g>
<text font-size="3.3" x="396.7" y="247.9">CrossMod--3260-32-1_Belmont_R</text>
<g font-size="2.2" fill="#737373">
<text x="63.5" y="56.1">30</text>
<text x="103.9" y="56.1">72</text>
<text x="139.6" y="56.1">18</text>
<text x="151.5" y="56.1">12</text>
<text x="226" y="56.1">12</text>
<text x="242.7" y="56.1">30</text>
<text x="271.3" y="56.1">42</text>
<text x="299.9" y="56.1">30</text>
<text x="326.9" y="56.1">38</text>
<text x="349" y="56.1">18</text>
<text x="47.4" y="74.9" transform="rotate(-90 47.4 74.9)">12</text>
<text x="42.5" y="79.7" transform="rotate(-90 42.5 79.7)">24</text>
<text x="61.1" y="93.6">24</text>
<text x="80.1" y="93.6">24</text>
<text x="103.9" y="93.6">36</text>
<text x="127.8" y="93.6">24</text>
<text x="142" y="93.6">12</text>
<text x="151.5" y="93.6">12</text>
<text x="226" y="98.4">12</text>
<text x="235.5" y="98.4">12</text>
<text x="249.9" y="98.4">24</text>
<text x="271.3" y="98.3">30</text>
<text x="297.5" y="98.3">36</text>
<text x="326.9" y="98.3">38</text>
<text x="349" y="98.4">18</text>
<text x="63.5" y="116">30</text>
<text x="103.9" y="116">72</text>
<text x="139.6" y="116">18</text>
<text x="151.5" y="116">12</text>
<text x="242.7" y="116">30</text>
<text x="271.3" y="116">42</text>
<text x="299.9" y="116">30</text>
<text x="326.9" y="116">38</text>
<text x="349" y="116">18</text>
<text x="369" y="134.6" transform="rotate(-90 369 134.6)">24</text>
<text x="212.2" y="141.7" transform="rotate(-90 212.2 141.7)">42</text>
<text x="212.2" y="165.6" transform="rotate(-90 212.2 165.6)">18</text>
<text x="369" y="172.7" transform="rotate(-90 369 172.7)">72</text>
<text x="212.2" y="187" transform="rotate(-90 212.2 187)">36</text>
<text x="268.6" y="199.2">RANGE</text>
<text x="61.1" y="205.9">24</text>
<text x="80.1" y="205.9">24</text>
<text x="103.9" y="205.8">36</text>
<text x="127.8" y="205.9">24</text>
<text x="146.8" y="205.9">24</text>
<text x="230.7" y="205.9">24</text>
<text x="249.8" y="205.9">24</text>
<text x="271.3" y="205.8">30</text>
<text x="297.5" y="205.8">36</text>
<text x="326.9" y="205.8">38</text>
<text x="349" y="205.8">18</text>
</g>
<g font-size="2.2">
<text x="415.3" y="169.4" transform="rotate(-90 415.3 169.4)">MODEL SQ. FT.</text>
<text x="397.9" y="198" transform="rotate(-90 397.9 198)">MODEL NAME</text>
<text x="406.6" y="198" transform="rotate(-90 406.6 198)">MODEL NO.</text>
<text x="415.4" y="198" transform="rotate(-90 415.4 198)">BOX SIZE</text>
<text x="396.5" y="222.1">DATE PRINTED</text>
<text x="396.6" y="232.4">SCALE</text>
<text x="396.5" y="242.7">PLAN NO.</text>
<text x="396.6" y="253">SHEET NAME</text>
<text x="396.6" y="266.5">SHEET NO.</text>
<text x="424.5" y="277.4" transform="rotate(-90 424.5 277.4)">File Path:B:\Architecture\CrossMod\DWG Files\3260_BELMONT\CrossMod--3260-32-1_Belmont_R.dwg, Last Saved By:Hutsella, Saved Date:9/26/2023 3:21 PM</text>
</g>
<g font-size="1.7" fill="#737373">
<text x="294.5" y="132.7">13</text>
<text x="294.7" y="136.6">21</text>
<text x="295.1" y="134.6">x</text>
<text x="305.9" y="132.7">13</text>
<text x="306.1" y="136.6">21</text>
<text x="306.5" y="134.6">x</text>
<text x="320" y="132.7">16</text>
<text x="320.2" y="136.6">21</text>
<text x="320.6" y="134.6">x</text>
<text x="334.3" y="132.7">16</text>
<text x="334.5" y="136.6">21</text>
<text x="334.9" y="134.6">x</text>
<text x="349.4" y="132.7">16</text>
<text x="349.5" y="136.6">21</text>
<text x="349.9" y="134.6">x</text>
<text x="57.9" y="141.3">13</text>
<text x="58.5" y="143.3">x</text>
<text x="69.5" y="141.3">13</text>
<text x="70.1" y="143.3">x</text>
<text x="139.8" y="141.3">16</text>
<text x="140.4" y="143.3">x</text>
<text x="237.1" y="141.3">13</text>
<text x="237.6" y="143.3">x</text>
<text x="248.7" y="141.3">13</text>
<text x="249.3" y="143.3">x</text>
<text x="58" y="145.3">39</text>
<text x="69.6" y="145.3">39</text>
<text x="139.9" y="145.3">39</text>
<text x="237.1" y="145.3">39</text>
<text x="248.8" y="145.3">39</text>
<text x="349.4" y="152.6">16</text>
<text x="349.9" y="154.5">x</text>
<text x="349.4" y="156.5">27</text>
<text x="59.1" y="177.7">5.5 x 22</text>
<text x="126.2" y="177.7">5.5 x 22</text>
<text x="247.9" y="177.7">5.5 x 22</text>
<text x="288.3" y="177.7">5.5 x 16</text>
<text x="303.2" y="177.7">5.5 x 16</text>
<text x="349.4" y="178.6">16</text>
<text x="59.3" y="184.8">10 x 22</text>
<text x="349.4" y="182.6">39</text>
<text x="349.9" y="180.6">x</text>
<text x="97.5" y="186.5">16</text>
<text x="97.7" y="190.4">21</text>
<text x="98.1" y="188.4">x</text>
<text x="111.2" y="186.5">16</text>
<text x="111.4" y="190.4">21</text>
<text x="111.8" y="188.4">x</text>
<text x="128.3" y="186.5">22</text>
<text x="128.4" y="190.4">21</text>
<text x="128.8" y="188.4">x</text>
<text x="250.3" y="186.5">22</text>
<text x="250.4" y="190.4">21</text>
<text x="250.8" y="188.4">x</text>
<text x="290.6" y="186.5">16</text>
<text x="290.8" y="190.4">21</text>
<text x="291.2" y="188.4">x</text>
<text x="305.2" y="186.5">16</text>
<text x="305.4" y="190.4">21</text>
<text x="305.7" y="188.4">x</text>
<text x="59.3" y="193.6">10 x 22</text>
</g>
<text font-size="1.1" x="396.7" y="239.5">* UNLESS OTHERWISE NOTED</text>
</svg>
